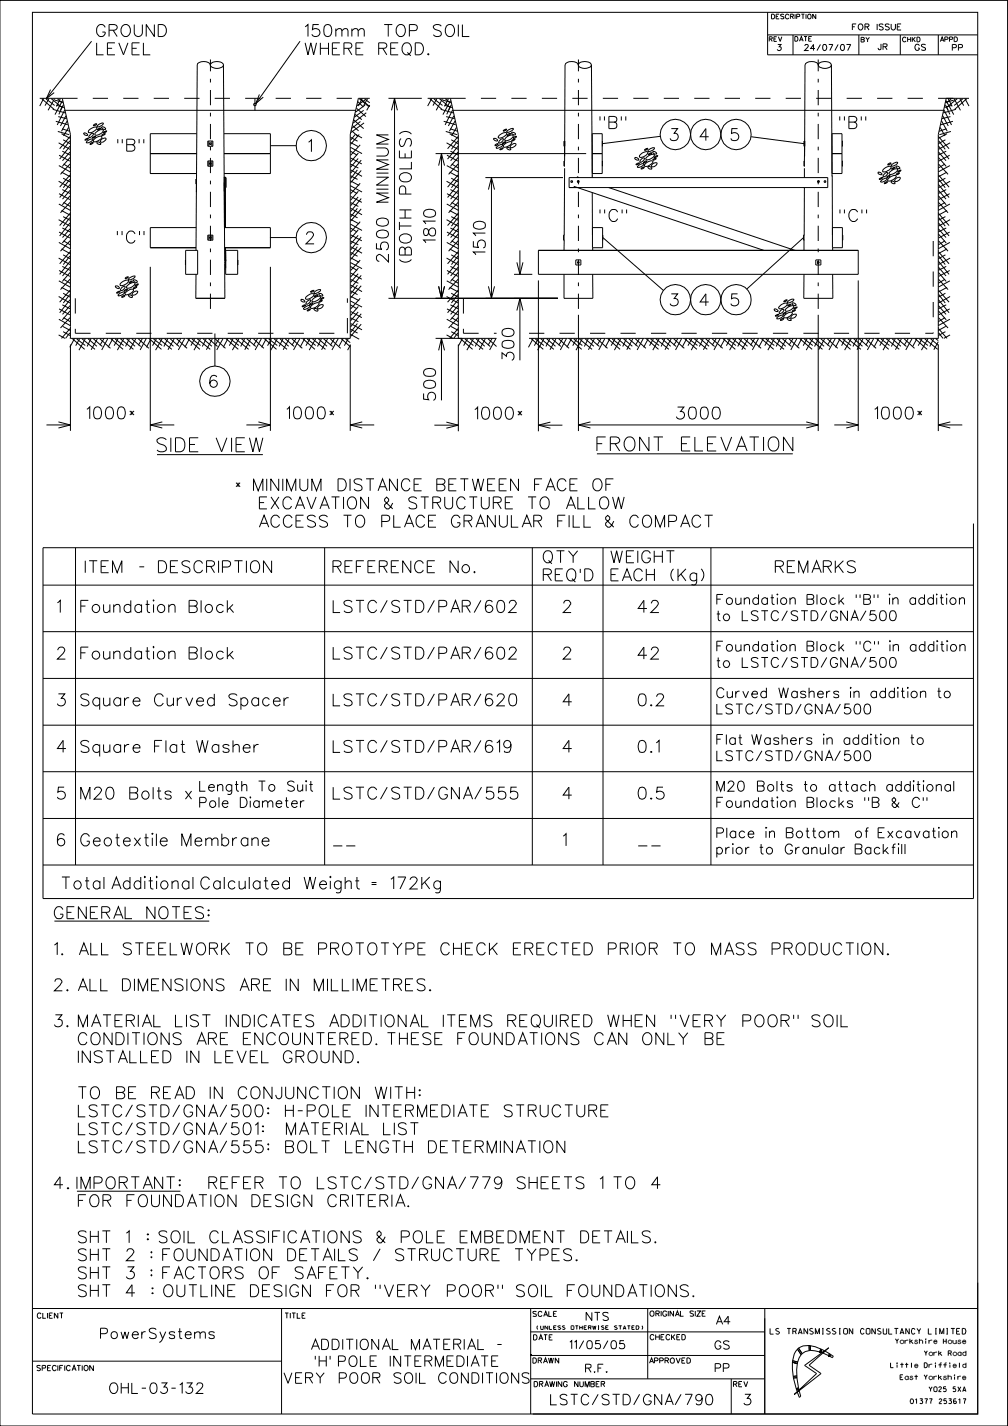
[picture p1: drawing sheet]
<svg xmlns="http://www.w3.org/2000/svg" width="210mm" height="297mm" viewBox="0 0 210 297" stroke-linecap="round" stroke-linejoin="round" font-family="sans-serif">
<g fill="none" stroke="#000" stroke-width=".21">
<path d="M0 .1h209.9v296.9h-209.9zM6.8 2.6h196.9v291.9h-196.9zM10.5 18.7l-.8 1.8 1.6-1.2M19.1 8.6l-9.4 11.9M43.8 13.5a1.36 1.36 0 0 0-1.9-.6l-.7 .3-.1 .3-.2 26.5M43.9 13.3a1.95 1.95 0 0 1 2.6 0l.1 .2a1.67 1.67 0 0 1-2.8 0zM46.6 13.5l.2 41.3M54 19.7l-.7 1.9 1.5-1.4M62.5 8.6l-9.2 13M120.5 13.5a1.17 1.17 0 0 0-1.4-.7 1.28 1.28 0 0 0-1.4 .7l-.1 19M120.7 13.1l1.1-.3a1.34 1.34 0 0 1 1.4 .7 1.67 1.67 0 0 1-2.2 .6 .55 .55 0 0 1-.5-.8zM123.2 13.5l.2 23.2"/>
<path d="M159.9 7.3h43.8M159.9 2.6v8.8h43.8M165.2 7.3v4.1M170.5 13.5a1.17 1.17 0 0 0-1.4-.7 1.28 1.28 0 0 0-1.4 .7l-.1 19M170.7 13.1a1.78 1.78 0 0 1 2.5 .4 1.67 1.67 0 0 1-2.7 0zM173.2 13.5l.1 23.2M178.9 7.3v4.1M187.6 7.3v4.1M195.5 7.3v4.1M8.3 20.5h4.7l1.7 7.5v42.5h58.3v-42.5l1.7-7.5h2.3M8.7 20.6l2.5 2.2M9.1 20.5l-.8 1.6"/>
<path d="M9.6 20.6l1.8 1.4M10.2 20.6l-.8 1.4M10.7 20.6l2.3 1.8M11 22.8l2.6 .7M11.4 20.6l-1.4 2.4M11.5 20.9l1.6 .4M11.6 25.3l2.5 .7M11.8 21.9l1.6 .5M12 20.6l1 .9M12 27.4l2.4 .7M12.1 24.3l1.8 .4M12.2 29.7l2.4 1.4"/>
<path d="M12.2 37.8l2.4 1.3M12.3 34.5l2.3 1.3M12.3 32.3l2.2 1.3M12.6 20.6l-.8 1.6M12.8 27.8l1.8 1M12.8 35.8l1.8 1M12.9 26.8l1.6 .5M13 22.2l-.4 .7M13 31.5l1.6 .8M13 39.5l1.6 .8M13 20.9l-1.5 3M13.1 29.1l1.5 .8"/>
<path d="M13.1 37.1l1.5 .8M13.2 21.8l-.9 2M13.2 34.2l1.4 .8M13.5 22.9l-1.6 3.1M13.6 23h60.5M13.7 24.1l-1.1 2.1M14 25.2l-1.2 2.1M14.3 26.5l-1.1 1.8M14.5 29.3l-1.3 1.8M14.5 37.3l-1.3 1.8M14.6 28.4l-2.2 2.6M14.6 30.4l-2.2 2.7"/>
<path d="M14.6 31.7l-1.6 1.8M14.6 32.8l-1.6 1.9M14.6 34.2l-2 2.1M14.6 36.4l-2.2 2.6M14.6 38.4l-2.2 2.7M14.6 39.7l-1.6 1.8M17.4 27.8a.55 .55 0 0 1 .8 .4h-.1a.62 .62 0 0 1-.7-.4zM17.7 29.1l.7-.3-.5 .4zM18.1 29.5a1.15 1.15 0 0 1 1.3-.4 1.16 1.16 0 0 1-1.4 .5zM18.6 27l.8-.4 .5-.2 .3 .2a1.54 1.54 0 0 1-1.8 .9zM18.8 29.9l.6-.2-.4 .3-.2 .1zM18.9 27.9l.5-.1a.71 .71 0 0 1-.9 .8z"/>
<path d="M19.3 28.6h.1a.3 .3 0 0 1 .2-.2 .3 .3 0 0 1 .3 .1l-.4 .3h-.3zM19.5 26l.6-.2-.5 .4h-.1zM19.7 28.9l1-.5 .5 .1a1.61 1.61 0 0 1-1.7 1zM20 27.6l1-.6 .5 .1a1.49 1.49 0 0 1-1.7 1zM20.2 29.6a.51 .51 0 0 1 .7 .5 .48 .48 0 0 1-.7-.5zM20.3 26.2a1.43 1.43 0 0 1 1.2-.5 1.29 1.29 0 0 1-1.3 .7zM20.3 27l.4-.3h.3l-.3 .3zM21.2 29l.8-.2a.72 .72 0 0 1-.8 .8l-.3-.1zM21.2 26.4a.55 .55 0 0 1 .8 .6h-.1a.48 .48 0 0 1-.7-.6zM21.2 28.1l.7-.3-.5 .4h-.2zM21.6 27.5l.6-.2-.4 .3-.2 .1zM31.3 32h9.7"/>
<path d="M40.9 37.3v1M40.9 38.3l-.1 13.8M41 27.8h-9.7v8.3h9.6M41 37.3h-.2v1h.2M43.3 33.5h1v1.1h-1zM43.3 29.4h1v1.1h-1zM43.5 29.4v1.1M43.5 33.5v1.1M44.1 29.4v1.1M44.1 33.5v1.1M46.7 32h9.6M46.7 27.8h9.6v8.3h-9.6"/>
<path d="M46.7 37h.1M46.9 37h.2v2.1h-.2M46.9 38.8h-.2v-1.9h.2v2.2M46.9 39.1l.1 8.3M53.1 20.5v2.5M56.3 30.3h5.4M73 39.5l1.4 .8M73 38.7l2.4 1.3M73 37.7l1.8 .9M73 31.5l1.4 .8M73 30.7l2.4 1.3M73 29.7l1.6 .8"/>
<path d="M73.1 36.6l1.4 .8M73.1 35.4l2.3 1.3M73.1 34.2l1.6 .8M73.1 28.6l1.4 .8M73.1 32.9l2.3 1.3M73.1 28v.1M73.2 27.2l1.3 1.2M73.4 26.2l1.3 1.1M73.7 25l2.1 1.8M74 28l-.9 1.2M74 23.8l1.4 1.1M74.1 28l1.3 .7"/>
<path d="M74.3 22.6l1.9 1.7M74.4 35.4l-1.3 1.8M74.5 21.2l1.2 1.1M74.6 33l-1.5 1.8M74.7 39.8l-1.6 1.9M74.7 31.9l-1.6 1.8M74.8 28l-1.7 2M74.9 20.6l1.9 1.6M75 38.2l-1.9 2.1M75 30.2l-1.9 2.1M75.1 25.3l-1.8 1.4M75.1 20.6l1.9 1.6"/>
<path d="M75.3 35.5l-2.2 2.5M75.3 33.3l-2.2 2.8M75.5 20.5l-.8 1.6M75.8 23l-2 1.4M75.8 25.6l-2.7 2M76 20.6l1 .8M76.1 21.9l-2 1.5M76.1 20.8l-1.7 1.2M76.3 23.5l-2.7 2.1M76.6 20.6l-.8 1.4M77 21.9l-.6 1.1M80.9 20.5h7"/>
<path d="M81.6 23l.6-2.5 .6 2.5M82.2 20.5v41.6M89.1 20.5h4.7l1.7 7.5v42.5M89.6 20.6l2.5 2.2M89.9 20.5l-.8 1.6M90.4 20.6l1.8 1.4M90.7 32h31.4M91 20.6l-.8 1.4M91.4 34.5l.6-2.5 .6 2.5M91.6 20.6l2.2 1.8M91.8 22.8l2.7 .7M92 32v30.1"/>
<path d="M92.2 20.6l-1.3 2.4M92.3 20.9l1.7 .4M92.4 25.3l2.5 .7M92.6 21.9l1.6 .5M92.8 20.6l1 .9M92.9 27.4l2.4 .7M92.9 24.3l1.8 .4M93 29.7l2.4 1.4M93 37.8l2.4 1.3M93.1 34.5l2.4 1.3M93.1 32.3l2.3 1.3M93.4 20.6l-.8 1.6"/>
<path d="M93.7 27.8l1.8 1M93.7 35.8l1.8 1M93.8 26.8l1.5 .5M93.8 31.5l1.6 .8M93.8 39.5l1.6 .8M93.8 22.2l-.3 .7M93.9 20.9l-1.6 3M94 29.1l1.4 .8M94 37.1l1.4 .8M94 21.8l-.9 2M94.1 34.2l1.4 .8M94.3 22.9l-1.6 3.1"/>
<path d="M94.4 23h102.2M94.6 24.1l-1.2 2.1M94.8 25.2l-1.2 2.1M95.1 26.5l-1 1.8M95.4 29.3l-1.4 1.8M95.4 37.3l-1.4 1.8M95.4 28.4l-2.2 2.6M95.4 30.4l-2.2 2.7M95.4 31.7l-1.5 1.8M95.4 32.8l-1.6 1.9M95.4 34.2l-1.9 2.1M95.4 36.4l-2.2 2.6"/>
<path d="M95.4 38.4l-2.2 2.7M95.4 39.7l-1.5 1.8M101.1 37h16.2M101.8 39.5l.6-2.5 .6 2.5M102.4 37v25.1M102.9 28.8h.1a.4 .4 0 0 1 .5 .1 .4 .4 0 0 1 0 .5 .53 .53 0 0 1-.6-.6zM103.2 30.1l.6-.1-.5 .3h-.2zM103.4 30.6a1.15 1.15 0 0 1 1.4-.4l-.1 .1a1.15 1.15 0 0 1-1.3 .5zM104 28.2l.8-.5 .7-.1a1.06 1.06 0 0 1-1.2 1.1h-.5zM104.1 29.3l.7-.4a.67 .67 0 0 1-.7 .9l-.2-.1zM104.2 31.1l.1-.1a.3 .3 0 0 1 .2-.2 .3 .3 0 0 1 .3 .1l-.5 .3h-.2zM104.6 29.8l.8-.3-.3 .3z"/>
<path d="M104.9 27.1l.6-.2-.1 .3-.5 .1zM105.1 30.1l1-.6 .5 .1a1.49 1.49 0 0 1-1.8 1zM105.4 28.7l.7-.5 .7-.1a1.19 1.19 0 0 1-1.4 1.2l-.3-.1zM105.6 30.7h.1a.48 .48 0 0 1 .6 .5h-.1a.46 .46 0 0 1-.6-.5zM105.6 27.3a1.28 1.28 0 0 1 1.4-.5 1.39 1.39 0 0 1-1.4 .7zM105.7 28.1l.5-.3h.2l-.5 .4zM106.4 30.3a.66 .66 0 0 1 1.1-.2 .8 .8 0 0 1-1.2 .5zM106.6 27.6l.1-.1a.4 .4 0 0 1 .5 .1 .4 .4 0 0 1 .1 .5 .62 .62 0 0 1-.7-.5zM106.6 29.2l.7-.2-.5 .4zM107 28.6l.6-.2-.5 .4h-.2zM117.5 29.4h.2v1.1h-.2zM117.6 29.4v5.2"/>
<path d="M117.6 35l-.1 14M117.7 33.5h-.2v1.1h.2M118.6 37h53.9v2.1h-53.9zM119.5 38.8l39.6 13.3M120.2 36.9l.4 .1M120.2 36.9h.1M120.2 36.9v.1M120.5 37.6l-.2 .1 .1 .3M123.4 32h2.1M123.4 27.8h2.1v8.3h-2.1zM123.4 36.6v.4M125.5 29.4v1.1"/>
<path d="M125.5 33.5v1.1M126.8 39.1l38.8 13M132.3 32.8a.57 .57 0 0 1 .7 .5 .54 .54 0 0 1-.7-.5zM132.5 34.2l.7-.3-.5 .4h-.2zM132.9 34.6a1.15 1.15 0 0 1 1.3-.4 1.16 1.16 0 0 1-1.4 .5zM133.4 32.2l.8-.5 .5-.1 .3 .1a1.49 1.49 0 0 1-1.8 1zM133.6 33.1l.6-.2a.71 .71 0 0 1-.9 .8zM133.6 35l.6-.2a.42 .42 0 0 1-.6 .4zM134.1 33.7l.6-.2-.1 .3-.5 .1zM134.4 31.1l.5-.2-.3 .4h-.3zM134.5 34.1l1-.6 .5 .1a1.52 1.52 0 0 1-1.7 1zM134.6 32.9a1.79 1.79 0 0 1 1.7-.7 1.49 1.49 0 0 1-1.7 1z"/>
<path d="M135 31.3a1.55 1.55 0 0 1 1.3-.5 1.4 1.4 0 0 1-1.3 .7zM135 34.7a.51 .51 0 0 1 .7 .5 .51 .51 0 0 1-.7-.5zM135.1 32.1l.1-.1a.3 .3 0 0 1 .2-.2 .3 .3 0 0 1 .3 .2l-.4 .2h-.2zM136 34.2l.8-.3a.73 .73 0 0 1-.3 .7 .73 .73 0 0 1-.8 .1zM136 31.6l.2-.1a.38 .38 0 0 1 .4 .1 .38 .38 0 0 1 .1 .5 .54 .54 0 0 1-.7-.5zM136.1 33.2l.6-.2-.6 .4-.1-.1zM136.5 32.5l.5-.1-.2 .3-.5 .1zM137.6 28.4l-12.1 1.5M156.5 28.5l11 1.4M167.5 29.4h.2v1.1h-.2zM167.6 29.4v5.2M167.6 35v2"/>
<path d="M167.6 39.1l-.1 9.9M167.7 33.5h-.2v1.1h.2M170.5 37.6l.2 .2-.2 .2M173.3 32h2.1M173.3 27.8h2.1v8.3h-2.1zM173.4 36.6v12.4M175.4 29.4v1.1M175.4 33.5v1.1M182.9 35.9a.55 .55 0 0 1 .8 .5h-.1a.62 .62 0 0 1-.7-.5zM183.2 37.3l.7-.3-.3 .3zM183.5 37.7a1.43 1.43 0 0 1 1.3-.5 1.07 1.07 0 0 1-1.3 .6zM184.1 35.2l.8-.5 .5-.1 .3 .1a1.61 1.61 0 0 1-1.8 1z"/>
<path d="M184.1 36.4l.3-.3 .5-.2a.71 .71 0 0 1-.9 .8zM184.3 38l.6-.1-.4 .3-.2 .1zM184.8 36.8a.33 .33 0 0 1 .3-.2 .33 .33 0 0 1 .3 .1l-.5 .2h-.2zM185 34.2l.6-.2-.5 .4-.2-.1zM185.2 37.1l1-.5 .5 .1a1.52 1.52 0 0 1-1.8 .9zM185.4 35.8l1.1-.6 .5 .1a1.49 1.49 0 0 1-1.8 .9zM185.7 37.8a.42 .42 0 0 1 .5 0 .42 .42 0 0 1 .1 .5 .54 .54 0 0 1-.6-.5zM185.8 35.1l.5-.3a.38 .38 0 0 1-.2 .4 .38 .38 0 0 1-.4 0zM185.8 34.2a.85 .85 0 0 1 1.2-.3v.1a1.22 1.22 0 0 1-1.3 .5zM186.5 37.3a.67 .67 0 0 1 1.1-.2 .94 .94 0 0 1-1.2 .6zM186.6 34.7a.55 .55 0 0 1 .8 .4 .62 .62 0 0 1-.8-.4zM186.7 36.3l.1-.1a.33 .33 0 0 1 .2-.2 .33 .33 0 0 1 .4 .1l-.5 .3h-.2z"/>
<path d="M187 35.8l.7-.3-.4 .3zM195.5 28.4l2.2 2.6M195.5 30.4l2.2 2.7M195.5 31.7l1.6 1.8M195.5 32.8l1.6 1.9M195.5 34.2l2 2.1M195.5 36.4l2.2 2.6M195.5 38.4l2.2 2.7M195.5 39.7l1.6 1.8M195.6 29.3l1.3 1.8M195.6 37.3l1.3 1.8M195.9 26.5l1 1.8"/>
<path d="M196.2 25.2l1.1 2.1M196.4 24.1l1.2 2.1M196.7 22.9l1.5 3.1M196.9 34.2l-1.4 .8M197 29.1l-1.5 .8M197 37.1l-1.5 .8M197 21.8l.9 2M197.1 20.9l1.6 3M197.1 31.5l-1.6 .8M197.1 39.5l-1.6 .8M197.1 22.2l.4 .7M197.2 26.8l-1.6 .5"/>
<path d="M197.3 27.8l-1.8 1M197.3 35.8l-1.8 1M197.6 20.6l.8 1.6M197.9 32.3l-2.3 1.3M197.9 34.5l-2.4 1.3M197.9 29.7l-2.4 1.4M197.9 37.8l-2.4 1.3M198 24.3l-1.8 .4M198.1 27.4l-2.4 .7M198.2 20.6l-1.1 .9M198.4 21.9l-1.6 .5M198.5 25.3l-2.5 .7"/>
<path d="M198.7 20.9l-1.7 .4M198.8 20.6l1.3 2.4M199.2 22.8l-2.7 .7M199.4 20.6l-2.3 1.8M200 20.6l.8 1.4M200.6 20.6l-1.8 1.4M201 20.5l.9 1.6M201.4 20.6l-2.5 2.2M201.9 20.5h-4.8l-1.6 7.5v42.5h-85.3M12.2 45.8l2.4 1.3M12.2 53.8l2.4 1.3M12.3 42.5l2.3 1.3"/>
<path d="M12.3 50.5l2.3 1.3M12.3 58.5l2.3 1.3M12.3 40.3l2.2 1.3M12.3 48.3l2.2 1.3M12.3 56.3l2.2 1.3M12.8 43.8l1.8 1M12.8 51.8l1.8 1M12.8 59.8l1.8 1M13 47.5l1.6 .8M13 55.5l1.6 .8M13.1 45.1l1.5 .8M13.1 53.1l1.5 .8"/>
<path d="M13.2 42.2l1.4 .8M13.2 50.2l1.4 .8M13.2 58.2l1.4 .8M14.5 45.3l-1.3 1.8M14.5 53.3l-1.3 1.8M14.6 40.8l-1.6 1.9M14.6 42.2l-2 2.1M14.6 44.4l-2.2 2.6M14.6 46.4l-2.2 2.7M14.6 47.7l-1.6 1.8M14.6 48.8l-1.6 1.8M14.6 50.2l-2 2.1"/>
<path d="M14.6 52.4l-2.2 2.5M14.6 54.4l-2.2 2.7M14.6 55.7l-1.6 1.8M14.6 56.8l-1.6 1.8M14.6 58.2l-2 2.1M24.1 59.6a.57 .57 0 0 1 .7 .5 .57 .57 0 0 1-.7-.5zM25 59.1a1.79 1.79 0 0 1 1.8-.7 1.49 1.49 0 0 1-1.8 1zM26.1 57.9l.6-.2-.6 .4zM26.6 59.5l1-.6 .5 .1a1.49 1.49 0 0 1-1.7 .9zM27 57.9a1 1 0 0 1 1.1-.3 1.35 1.35 0 0 1-1.3 .6zM27 58.7l.5-.2v.2l-.6 .3zM27.8 58.4a.55 .55 0 0 1 .8 .4 .66 .66 0 0 1-.8-.4z"/>
<path d="M27.9 59.9l.6-.2-.5 .4h-.2zM28.2 59.3l.6-.2a.42 .42 0 0 1-.6 .5zM31.3 55.6v34.1M38.7 52.1h2.5v5h-2.5zM38.7 54.1v1.1M40.8 57.1v5M40.9 47.4h-9.6v4.2h9.5M43.3 49h1v1h-1zM43.5 49v1M44.1 49v1M46.8 47.4h9.5v4.2h-9.5M46.8 54.8v7.3"/>
<path d="M46.8 56h.2M46.8 54.8h.1M47 54v.4zM47 52.1h2.5v5h-2.5zM47 53.9v-2.3v4.3M47 54h.1M49.5 54.1h.1M49.5 55.2h.1M56.2 49.5h5.5M56.3 55.6v34.1M73 55.5l1.4 .8M73 54.7l2.4 1.3"/>
<path d="M73 53.7l1.8 .9M73 47.5l1.4 .8M73 46.7l2.4 1.3M73 45.7l1.8 .9M73.1 59.4l2.3 1.3M73.1 58.2l1.6 .8M73.1 52.6l1.4 .8M73.1 51.4l2.3 1.3M73.1 50.2l1.6 .8M73.1 44.6l1.4 .8M73.1 43.4l2.3 1.3M73.1 42.2l1.6 .8"/>
<path d="M73.1 56.9l2.3 1.3M73.1 48.9l2.3 1.3M73.1 40.9l2.3 1.3M74.4 59.4l-1.3 1.8M74.4 51.4l-1.3 1.8M74.4 43.4l-1.3 1.8M74.6 57l-1.5 1.8M74.6 49l-1.5 1.8M74.6 41l-1.5 1.8M74.7 55.8l-1.6 1.9M74.7 47.8l-1.6 1.9M75 54.2l-1.9 2.1"/>
<path d="M75 46.2l-1.9 2.1M75.3 59.5l-2.2 2.6M75.3 57.4l-2.2 2.7M75.3 51.5l-2.2 2.5M75.3 49.4l-2.2 2.7M75.3 43.5l-2.2 2.5M75.3 41.3l-2.2 2.8M81.6 59.6l.6 2.5 .6-2.5M91.4 59.6l.6 2.5 .6-2.5M93 45.8l2.4 1.3M93 53.8l2.4 1.3M93.1 42.5l2.4 1.3"/>
<path d="M93.1 50.5l2.4 1.3M93.1 58.5l2.4 1.3M93.1 40.3l2.3 1.3M93.1 48.3l2.3 1.3M93.1 56.3l2.3 1.3M93.7 43.8l1.8 1M93.7 51.8l1.8 1M93.7 59.8l1.8 1M93.8 47.5l1.6 .8M93.8 55.5l1.6 .8M94 45.1l1.4 .8M94 53.1l1.4 .8"/>
<path d="M94.1 42.2l1.4 .8M94.1 50.2l1.4 .8M94.1 58.2l1.4 .8M95.4 45.3l-1.4 1.8M95.4 53.3l-1.4 1.8M95.4 40.8l-1.6 1.9M95.4 42.2l-1.9 2.1M95.4 44.4l-2.2 2.6M95.4 46.4l-2.2 2.7M95.4 47.7l-1.5 1.8M95.4 48.8l-1.6 1.8M95.4 50.2l-1.9 2.1"/>
<path d="M95.4 52.4l-2.2 2.5M95.4 54.4l-2.2 2.7M95.4 55.7l-1.5 1.8M95.4 56.8l-1.6 1.8M95.4 58.2l-1.9 2.1M101.8 59.6l.6 2.5 .6-2.5M107.1 57.1h3.8M107.7 54.6l.6 2.5 .7-2.5M108.3 52.1v5M112.2 52.1h66.6v5h-66.6zM112.2 58.4v31.4M117.5 57.1v5h6v-5"/>
<path d="M117.5 49v1M117.5 50v2.1M117.6 49h-.2v1h.2M120 54.1h1v1.1h-1zM123.4 40.1v8.9M123.4 47.4h2.1v4.2h-2.1zM123.5 51.6v.5M125.5 49v1M125.6 49.5l12.6 11M167.4 49.5l-11.8 10.7M167.5 57.1v5h6v-5M167.5 49v3.1"/>
<path d="M167.6 49h-.2v1h.2M170 54.1h1v1.1h-1zM170.5 54.5l-.2 .1 .2 .3M170.5 54.5h.1M170.5 54.5l-.2 .1 .1 .3M173.4 47.4h2.1v4.2h-2.1zM173.5 51.6v.5M175.5 49v1M178.8 58.4v31.4M195.5 40.8l1.6 1.9M195.5 42.2l2 2.1M195.5 44.4l2.2 2.6"/>
<path d="M195.5 46.4l2.2 2.7M195.5 47.7l1.6 1.8M195.5 48.8l1.6 1.8M195.5 50.2l2 2.1M195.5 52.4l2.2 2.5M195.5 54.4l2.2 2.7M195.5 55.7l1.6 1.8M195.5 56.8l1.6 1.8M195.5 58.2l2 2.1M195.6 45.3l1.3 1.8M195.6 53.3l1.3 1.8M196.9 42.2l-1.4 .8"/>
<path d="M196.9 50.2l-1.4 .8M196.9 58.2l-1.4 .8M197 45.1l-1.5 .8M197 53.1l-1.5 .8M197.1 47.5l-1.6 .8M197.1 55.5l-1.6 .8M197.3 43.8l-1.8 1M197.3 51.8l-1.8 1M197.3 59.8l-1.8 1M197.9 40.3l-2.3 1.3M197.9 48.3l-2.3 1.3M197.9 56.3l-2.3 1.3"/>
<path d="M197.9 42.5l-2.4 1.3M197.9 50.5l-2.4 1.3M197.9 58.5l-2.4 1.3M197.9 45.8l-2.4 1.3M197.9 53.8l-2.4 1.3M12.2 61.8l2.4 1.3M12.2 69.8l1.3 .7M12.3 66.5l2.3 1.3M12.3 64.3l2.2 1.3M13 63.5l1.6 .8M13.1 68l1.5 .8M13.1 61.1l1.5 .8"/>
<path d="M13.1 69.1l1.5 .8M13.2 66.2l1.4 .8M14.5 61.3l-1.3 1.8M14.5 69.3l-.8 1.2M14.6 60.4l-2.2 2.5M14.6 62.4l-2.2 2.7M14.6 63.7l-1.6 1.8M14.6 64.8l-1.6 1.8M14.6 66.2l-2 2.1M14.6 68.4l-1.8 2.1M14.6 70.4l-.1 .1M14.7 71.7v18"/>
<path d="M15.1 70.6l2.5 2.2M15.5 70.5l-1 1.8M16 70.6l1.8 1.4M16.6 70.6l-.8 1.4M17.1 70.6l2.7 2.2M17.8 70.6l-1.3 2.3M18.4 70.6l1.8 1.5M18.9 70.6l-.8 1.6M19.5 70.6l1.8 1.6M20.3 70.6l-1.3 2.2M20.8 70.6l2.2 1.9M21.7 70.5l-.9 1.4"/>
<path d="M22.5 70.5l-1.3 2.4M23.1 70.6l2.5 2.2M23.5 70.5l-1 1.8M24 70.6l1.8 1.4M24.3 61l.3-.3h.4l-.4 .3zM24.6 70.6l-.8 1.4M24.8 61.2a.79 .79 0 0 1 1.1-.3v.2a1.28 1.28 0 0 1-1.3 .4zM25.1 70.6l2.7 2.2M25.3 60l.7-.4a.68 .68 0 0 1-.9 .8zM25.4 61.8l.6-.3-.4 .4h-.3zM25.8 70.6l-1.3 2.3M25.9 60.4l.6-.2-.4 .5-.3-.1z"/>
<path d="M26.1 61a1.55 1.55 0 0 1 1.7-.7 1.42 1.42 0 0 1-1.7 1zM26.4 70.6l1.7 1.5M26.8 61.4h.1a.4 .4 0 0 1 .5 .1 .4 .4 0 0 1 .1 .5 .53 .53 0 0 1-.7-.6zM27 70.6l-.9 1.6M27.5 70.6l1.8 1.6M27.6 61a.62 .62 0 0 1 1.1-.2 .94 .94 0 0 1-1.2 .6zM28.3 70.6l-1.3 2.2M28.8 70.6l2.2 1.9M29.7 70.5l-.9 1.4M30.5 70.5l-1.3 2.4M31.1 70.6l2.5 2.2M31.5 70.5l-1 1.8"/>
<path d="M32 70.6l1.8 1.4M32.6 70.6l-.8 1.4M33.1 70.6l2.7 2.2M33.8 70.6l-1.4 2.3M34.3 70.6l1.8 1.5M35 70.6l-.9 1.6M35.5 70.6l1.8 1.6M36.3 70.6l-1.3 2.2M36.8 70.6l2.2 1.9M37.7 70.5l-.9 1.4M38.5 70.5l-1.3 2.4M39.1 70.6l2.5 2.2"/>
<path d="M39.5 70.5l-1 1.8M40 70.6l1.8 1.4M40.5 70.6l-.7 1.4M40.8 62.1h6M41.1 70.6l2.7 2.2M41.8 70.6l-1.4 2.3M42.3 70.6l1.8 1.5M43 70.6l-.9 1.6M43.5 70.6l1.8 1.6M44.2 70.6l-1.2 2.2M44.8 69.5v6.7M44.8 70.6l2.2 1.9"/>
<path d="M45.7 70.5l-.9 1.4M46.5 70.5l-1.3 2.4M47.1 70.6l2.5 2.2M47.5 70.5l-1 1.8M48 70.6l1.8 1.4M48.5 70.6l-.7 1.4M49.1 70.6l2.7 2.2M49.8 70.6l-1.4 2.3M50.3 70.6l1.8 1.5M51 70.6l-.9 1.6M51.4 70.6l1.9 1.6M52.2 70.6l-1.2 2.2"/>
<path d="M52.8 70.6l2.2 1.9M53.7 70.5l-.9 1.4M54.5 70.5l-1.3 2.4M55.1 70.6l2.5 2.2M55.5 70.5l-1 1.8M56 70.6l1.8 1.4M56.5 70.6l-.8 1.4M57.1 70.6l2.7 2.2M57.8 70.6l-1.4 2.3M58.3 70.6l1.8 1.5M59 70.6l-.8 1.6M59.4 70.6l1.9 1.6"/>
<path d="M60.2 70.6l-1.2 2.2M60.8 70.6l2.2 1.9M61.7 70.5l-.9 1.4M62.5 70.5l-1.3 2.4M62.7 62.4a.51 .51 0 0 1 .7 .5 .52 .52 0 0 1-.7-.5zM63 63.7l.4-.2 .3 .1-.6 .3zM63.1 70.6l2.5 2.2M63.3 64.2a1.27 1.27 0 0 1 1.3-.5 1.29 1.29 0 0 1-1.4 .7zM63.5 70.5l-1 1.8M63.9 61.8l1-.6h.5a1.49 1.49 0 0 1-1.7 1zM64 70.6l1.8 1.4M64 62.7l.6-.3a.68 .68 0 0 1-.9 .8z"/>
<path d="M64.1 64.6l.6-.2-.4 .3-.3 .1zM64.5 70.6l-.8 1.4M64.6 63.3l.5-.2a.42 .42 0 0 1-.5 .4zM64.7 60.7l.7-.2-.1 .2a.33 .33 0 0 1-.3 .2 .33 .33 0 0 1-.3-.2zM64.9 63.7l1-.6 .5 .1a1.42 1.42 0 0 1-1.7 .9zM65.1 70.6l2.7 2.2M65.2 62.3l1-.6 .5 .1a1.52 1.52 0 0 1-1.7 1zM65.5 60.9a1.46 1.46 0 0 1 1.3-.5 1.24 1.24 0 0 1-1.4 .7zM65.5 64.3a.44 .44 0 0 1 .5 0 .44 .44 0 0 1 .1 .5 .53 .53 0 0 1-.6-.5zM65.6 61.6l.6-.2-.6 .4zM65.8 70.6l-1.4 2.3M66.3 63.9l.4-.4 .6-.1a.7 .7 0 0 1-.4 .8 .7 .7 0 0 1-.7-.1z"/>
<path d="M66.3 70.6l1.8 1.5M66.4 61.2a.55 .55 0 0 1 .8 .4 .64 .64 0 0 1-.8-.4zM66.5 62.7l.6-.2a.42 .42 0 0 1-.6 .4zM66.9 62.2l.6-.2-.6 .4zM67 70.6l-.8 1.6M67.4 70.6l1.9 1.6M68.2 70.6l-1.2 2.2M68.8 70.6l2.2 1.9M69.7 70.5l-.9 1.4M70.5 70.5l-1.3 2.4M71.1 70.6l1.9 1.6M71.5 70.5l-.9 1.6"/>
<path d="M72 70.6l1 .8M72.5 70.6l-.8 1.4M73 71.9l-.6 1M73 71.7v18M73 69.6l1.8 1M73 63.5l1.4 .8M73 62.7l2.4 1.3M73 61.7l1.8 .9M73.1 68.6l1.4 .8M73.1 67.4l2.3 1.3M73.1 66.2l1.6 .8M73.1 60.6l1.4 .8"/>
<path d="M73.1 64.9l2.3 1.3M74.4 67.4l-1.3 1.8M74.6 65l-1.5 1.8M74.7 63.8l-1.6 1.9M75 62.1l-1.9 2.2M75.3 67.5l-2.2 2.6M75.3 65.4l-2.2 2.7M80.9 62.1h35.3M90.7 70.5h12.7M91.4 73l.6-2.5 .6 2.5M92 70.5v12.9M93 61.8l2.4 1.3"/>
<path d="M93 69.8l1.3 .7M93.1 66.5l2.4 1.3M93.1 64.3l2.3 1.3M93.8 63.5l1.6 .8M93.9 68l1.6 .8M94 61.1l1.4 .8M94 69.1l1.4 .8M94.1 66.2l1.4 .8M95.4 61.3l-1.4 1.8M95.4 69.3l-.9 1.2M95.4 60.4l-2.2 2.5M95.4 62.4l-2.2 2.7"/>
<path d="M95.4 63.7l-1.5 1.8M95.4 64.8l-1.6 1.8M95.4 66.2l-1.9 2.1M95.4 68.4l-1.7 2.1M95.4 70.4v.1M95.5 71.7v18.1M96 70.6l2.5 2.2M96.3 70.5l-.8 1.6M96.8 70.6l1.8 1.4M97.4 70.6l-.8 1.4M97.9 70.6l2.8 2.2M98.6 70.6l-1.3 2.3"/>
<path d="M99.2 70.6l1.8 1.5M99.8 70.6l-.8 1.6M100.3 70.6l1.8 1.6M101.1 70.6l-1.3 2.2M101.7 70.6l1.7 1.6M102.5 70.5l-.8 1.4M103.3 70.5l-1.3 2.4M107.7 64.7l.6-2.6 .7 2.6M108.3 62.1v12.9M110.7 70.6l2.5 2.2M111.1 70.5l-1 1.8M111.5 70.6l1.8 1.4"/>
<path d="M112.1 70.6l-.8 1.4M112.7 70.6l2.7 2.2M113.3 70.6l-1.3 2.3M113.9 70.6l1.8 1.5M114.5 70.6l-.8 1.6M115 70.6l1.9 1.6M115.8 70.6l-1.2 2.2M116.4 70.6l2.2 1.9M117.2 70.5l-.8 1.4M118 70.5l-1.3 2.4M118.6 70.6l2.6 2.2M119.1 70.5l-1 1.8"/>
<path d="M119.5 70.6l1.8 1.4M120.1 70.6l-.8 1.4M120.5 65.6v24.2M120.7 70.6l2.6 2.2M121.3 70.6l-1.3 2.3M121.9 70.6l1.8 1.5M122.5 70.6l-.8 1.6M123 70.6l1.9 1.6M123.8 70.6l-1.2 2.2M124.4 70.6l2.2 1.9M125.2 70.5l-.8 1.4M126 70.5l-1.3 2.4"/>
<path d="M126.6 70.6l2.6 2.2M127.1 70.5l-1 1.8M127.5 70.6l1.8 1.4M128.1 70.6l-.8 1.4M128.7 70.6l2.6 2.2M129.3 70.6l-1.3 2.3M129.9 70.6l1.8 1.5M130.5 70.6l-.8 1.6M131 70.6l1.9 1.6M131.8 70.6l-1.2 2.2M132.4 70.6l2.2 1.9M133.2 70.5l-.8 1.4"/>
<path d="M134 70.5l-1.3 2.4M134.6 70.6l2.6 2.2M135.1 70.5l-1 1.8M135.5 70.6l1.8 1.4M136.1 70.6l-.8 1.4M136.6 70.6l2.7 2.2M137.3 70.6l-1.3 2.3M137.9 70.6l1.8 1.5M138.5 70.6l-.8 1.6M139 70.6l1.9 1.6M139.8 70.6l-1.3 2.2M140.4 70.6l2.2 1.9"/>
<path d="M141.2 70.5l-.8 1.4M142 70.5l-1.3 2.4M142.6 70.6l2.6 2.2M143.1 70.5l-1 1.8M143.5 70.6l1.8 1.4M144.1 70.6l-.8 1.4M144.6 70.6l2.7 2.2M145.3 70.6l-1.3 2.3M145.9 70.6l1.8 1.5M146.5 70.6l-.8 1.6M147 70.6l1.9 1.6M147.8 70.6l-1.3 2.2"/>
<path d="M148.4 70.6l2.2 1.9M149.2 70.5l-.8 1.4M150 70.5l-1.3 2.4M150.6 70.6l2.6 2.2M151.1 70.5l-1 1.8M151.5 70.6l1.8 1.4M152.1 70.6l-.8 1.4M152.6 70.6l2.7 2.2M153.3 70.6l-1.3 2.3M153.9 70.6l1.8 1.5M154.5 70.6l-.8 1.6M155 70.6l1.9 1.6"/>
<path d="M155.8 70.6l-1.3 2.2M156.4 70.6l2.2 1.9M157.2 70.5l-.8 1.4M158 70.5l-1.3 2.4M158.6 70.6l2.6 2.2M159 70.5l-.9 1.8M159.5 70.6l1.8 1.4M160.1 70.6l-.8 1.4M160.6 70.6l2.7 2.2M161.3 64.4a.51 .51 0 0 1 .7 .5 .61 .61 0 0 1-.7-.5zM161.3 70.6l-1.3 2.3M161.6 65.7a.33 .33 0 0 1 .3-.2 .33 .33 0 0 1 .3 .1l-.7 .3z"/>
<path d="M161.9 66.2a1.55 1.55 0 0 1 1.3-.6 1.24 1.24 0 0 1-1.4 .8zM161.9 70.6l1.8 1.5M162.5 63.7l1-.5h.5a1.49 1.49 0 0 1-1.8 1zM162.5 70.6l-.8 1.6M162.6 64.7l.6-.3a.7 .7 0 0 1-.8 .9l-.1-.2zM162.7 66.5l.5-.2a.42 .42 0 0 1-.5 .4zM163 70.6l1.9 1.6M163.2 65.3l.6-.2-.6 .4zM163.3 62.7l.7-.2-.5 .4zM163.5 65.6l.7-.5 .6-.1 .2 .1a1.54 1.54 0 0 1-1.7 1zM163.6 64.4a1.77 1.77 0 0 1 1.7-.7 1.42 1.42 0 0 1-1.7 1zM163.8 70.6l-1.3 2.2"/>
<path d="M164 66.3l.1-.1a.55 .55 0 0 1 .7 .5 .58 .58 0 0 1-.8-.4zM164.2 63.6l.6-.2-.2 .2-.5 .1zM164.2 62.7a.85 .85 0 0 1 1.2-.3 1.58 1.58 0 0 1-1.4 .7zM164.4 70.6l2.1 1.9M164.9 65.8a.67 .67 0 0 1 1-.2 .87 .87 0 0 1-1.2 .6zM165 63.1a.57 .57 0 0 1 .8 .5 .57 .57 0 0 1-.8-.5zM165.1 64.8l.6-.3-.6 .4zM165.2 70.5l-.8 1.4M165.4 64.2l.7-.2-.2 .1a.3 .3 0 0 1-.2 .2 .3 .3 0 0 1-.3-.1zM166 70.5l-1.3 2.4M166.7 70.6l2.5 2.2M167 70.5l-.9 1.8"/>
<path d="M167.5 70.6l1.8 1.4M168.1 70.6l-.8 1.4M168.6 70.6l2.7 2.2M169.3 70.6l-1.3 2.3M169.9 70.6l1.8 1.5M170.5 65.6v24.2M170.5 70.6l-.8 1.6M171 70.6l1.9 1.6M171.8 70.6l-1.3 2.2M172.4 70.6l2.1 1.9M173.2 70.5l-.8 1.4M174 70.5l-1.3 2.4"/>
<path d="M174.7 70.6l2.5 2.2M175 70.5l-.9 1.8M175.5 70.6l1.8 1.4M176.1 70.6l-.8 1.4M176.6 70.6l2.8 2.2M177.3 70.6l-1.3 2.3M177.9 70.6l1.8 1.5M178.5 70.6l-.8 1.6M179 70.6l1.8 1.6M179.8 70.6l-1.3 2.2M180.4 70.6l2.1 1.9M181.2 70.5l-.8 1.4"/>
<path d="M182 70.5l-1.3 2.4M182.7 70.6l2.5 2.2M183 70.5l-.9 1.8M183.5 70.6l1.8 1.4M184.1 70.6l-.8 1.4M184.6 70.6l2.8 2.2M185.3 70.6l-1.3 2.3M185.9 70.6l1.8 1.5M186.5 70.6l-.8 1.6M187 70.6l1.8 1.6M187.8 70.6l-1.3 2.2M188.4 70.6l2.1 1.9"/>
<path d="M189.2 70.5l-.8 1.4M190 70.5l-1.3 2.4M190.7 70.6l2.5 2.2M191 70.5l-.8 1.6M191.5 70.6l1.8 1.4M192.1 70.6l-.8 1.4M192.6 70.6l2.8 2.2M193.3 70.6l-1.3 2.3M193.9 70.6l1.6 1.3M194.5 70.6l-.8 1.6M195 70.6l.5 .3M195.5 71.7v18.1"/>
<path d="M195.5 71.2l-1 1.6M195.5 60.4l2.2 2.5M195.5 62.4l2.2 2.7M195.5 63.7l1.6 1.8M195.5 64.8l1.6 1.8M195.5 66.2l2 2.1M195.5 68.4l1.8 2.1M195.5 70.4l.1 .1M195.6 61.3l1.3 1.8M195.6 69.3l.9 1.2M196.9 66.2l-1.4 .8M197 61.1l-1.5 .8"/>
<path d="M197 69.1l-1.5 .8M197 68l-1.5 .8M197.1 63.5l-1.6 .8M197.9 64.3l-2.3 1.3M197.9 66.5l-2.4 1.3M197.9 61.8l-2.4 1.3M197.9 69.8l-1.3 .7M9.7 88.5h5M12.2 87.9l2.5 .6-2.5 .6M31.3 88.5h5M32.7 94.7h22.1M33.8 87.9l-2.5 .6 2.5 .6"/>
<path d="M51.3 88.5h5M53.8 87.9l2.5 .6-2.5 .6M73 88.5h5M75.5 87.9l-2.5 .6 2.5 .6M90.5 88.6h5M93 87.9l2.5 .7-2.5 .6M112.2 88.6h5M114.7 87.9l-2.5 .7 2.5 .6M120.5 88.5h50M123 87.9l-2.5 .6 2.5 .6M124.4 94.5h40.8M168 87.9l2.5 .6-2.5 .6"/>
<path d="M173.8 88.5h5M176.3 87.9l2.5 .6-2.5 .6M195.5 88.5h5M198 87.9l-2.5 .6 2.5 .6M15.7 114.1v66.1M67.6 114.1v66.1M110.9 114.1v66.1M125.6 114.1v66.1M148.1 114.1v66.1M202.8 109v78.1h-193.8v-73h193.8M9 121.9h193.8M9 131.6h193.8"/>
<path d="M31.9 125h.2l-.1 .2zM32 134.7v.2l-.1-.1zM161.8 123.8h.2zM161.8 133.6l.2-.2v.2zM185.2 123.8h.2zM185.4 133.4v.2zM195.1 123.8h.1zM195.2 133.4l.2 .2h-.2zM197.1 123.8h.2zM197.3 133.4l.1 .2h-.1zM9 141.3h193.8M9 151h193.8"/>
<path d="M171.5 153h.2zM177.1 143.2h.2l-.1 .2zM181.3 153h.3zM183.4 153h.2zM186.9 143.2h.2v.2zM189 143.2h.2l-.1 .2zM9 160.7h193.8M9 170.5h193.8M13.4 174a.75 .75 0 0 0-1.1-.2 2.06 2.06 0 0 0 0 2.3 .77 .77 0 0 0 1.1-.4 .77 .77 0 0 0-.5-1 .77 .77 0 0 0-.9 .6M31.6 173.6h.3l-.2 .2zM52.1 166.1h.1l-.1 .1zM63.7 162.7h.2l-.1 .1z"/>
<path d="M152.6 175.8h.2zM159.5 172.4h.2zM161.8 166.1h.2v.1zM187.1 175.8h.2zM190.3 162.6l.1 .1-.1 .1zM192.4 162.6v.2zM195.5 172.4h.2zM9 180.2h193.8M11.3 191.8h32.3M30.2 182.5l.1 .2-.1 .1-.2-.1zM32.6 182.5l.2 .2-.2 .1zM68.8 182.5l.1 .2-.1 .1-.1-.1z"/>
<path d="M51 230.2a.86 .86 0 0 1 1.2 .4 1.94 1.94 0 0 1-.3 1.9 .78 .78 0 0 1-1.2-.4 2.33 2.33 0 0 1 .3-1.9zM52.1 237.6h-1.2l-.1 1.1a.9 .9 0 0 1 1.3 0 .9 .9 0 0 1-.1 1.3 .9 .9 0 0 1-1.3-.4M53.2 234.3l.5-.5v2.5M16 248.1h21.6M6.8 272.5h196.9M58.7 272.5v22M110.6 277.4h48.7M110.6 272.5v22M134.9 272.5v14.7M159.3 272.5v22M203.7 267.2v27.3h-92.7M6.8 283.5h51.9"/>
<path d="M110.6 282.3h48.7M110.6 287.2h48.7M152.3 287.2v7.3M152.8 288.3l.6-.1 .1-.3-.7-.2v1.1M154.6 287.7h-.7v1.1M155 287.7l.4 1.1 .4-1.1M165.1 283.7l.2 3M165.1 283.7l1 .3M165.1 283.7h.1M165.1 283.4v.3M165.1 283.4h.1M165.1 283.4l1.1 .3"/>
<path d="M165.3 286.7h.1M165.3 286.7v.3M165.3 287h.1M165.3 287l.6 2.3M165.9 289.3h.1M165.9 289.3l.1 .2M166 289.5h.1M166 286.6h.1M166 286.6l-.7 .1M166 286.6v.3M166 286.9h.1M166 286.9l.4 2.1"/>
<path d="M166.1 286.9l-.8 .1M166.1 284l-.1 2.6M166.1 284h.1M166.1 281l-.6 1-.4 1.4M166.1 281l.8 1.1M166.1 281h.1M166.2 283.7h.1M166.2 283.7l-.1 .3M166.4 280.8l-.3 .2M166.4 280.8h.1M166.4 280.8l.7 1.1M166.4 289h.1"/>
<path d="M166.4 289l-.5 .3M166.4 289v.3M166.4 289.3h.1M166.4 289.3l-.4 .2M166.4 289.3l-.3 .5-.1-.3M166.5 291h.1M166.8 290.8l-.3-1.2-.4 .3 .4 1.1M166.8 290.8l-.3 .2M166.8 290.8h.1M166.9 282.1l-.7 1.6M166.9 282.1h.1M167.1 281.9h.1"/>
<path d="M167.1 281.9l-.2 .2M167.6 284.4l5.1-3.7-4.1 3.6 2.5 1.8-5.6 4.3 4.6-4.3zM168.6 280.2l-1.3 .1-.9 .5M168.6 280.2v1.1M168.6 280.2h.1M168.6 280.2l.2 .1M168.6 281.3l-.8 .2-.7 .4M168.6 281.3h.1M168.8 280.3l2.2 .7M168.8 280.3h.1M168.8 280.3l.1 1M168.9 281.3l1.9 .3"/>
<path d="M168.9 281.3h.1M168.9 281.3h-.3M170.8 281.6l.3 .1M171 281h.1M171 281l-.2 .6M171 281h.2M171.1 281.7h.1M171.2 281l-.1 .7M171.2 281h.1M171.2 281l.6 .3-.6 .4h-.1M172.7 282.4h.1M172.7 282.4l.2 .1"/>
<path d="M172.8 281.9h.1M172.8 281.9l-.9-.5-.5 .4 1.3 .6M172.8 281.9l-.1 .5M172.8 281.9l.2 .2M172.9 282.5h.1M172.9 282.5l.5 .3M173 282.1h.1M173 282.1l-.1 .4M173 282.1l.6 .4M173.4 282.8h.1M173.6 282.5h.1M173.6 282.5l-.2 .3"/>
<circle cx="43.8" cy="29.9" r=".2"/>
<circle cx="43.8" cy="34.1" r=".2"/>
<circle cx="53.1" cy="21.8" r=".25"/>
<circle cx="64.9" cy="30.3" r="3.2"/>
<circle cx="119.1" cy="37.8" r=".17"/>
<circle cx="120.5" cy="37.8" r=".17"/>
<circle cx="140.7" cy="28" r="3.2"/>
<circle cx="147" cy="28" r="3.2"/>
<circle cx="153.3" cy="28" r="3.1"/>
<circle cx="170.5" cy="37.8" r=".17"/>
<circle cx="171.9" cy="37.8" r=".19"/>
<circle cx="43.8" cy="49.5" r=".19"/>
<circle cx="64.8" cy="49.5" r="3.2"/>
<circle cx="120.5" cy="54.7" r=".19"/>
<circle cx="170.5" cy="54.7" r=".19"/>
<circle cx="44.8" cy="79.4" r="3.2"/>
<circle cx="140.7" cy="62.4" r="3.2"/>
<circle cx="147" cy="62.4" r="3.2"/>
<circle cx="153.3" cy="62.4" r="3.1"/>
</g>
<g fill="#000">
<path d="M110.4 282.2h.3v.3h-.3z" fill-rule="evenodd"/>
<path d="M170.7 281.4h.3v.3h-.3z" fill-rule="evenodd"/>
<path d="M172.5 282.2h.3v.3h-.3z" fill-rule="evenodd"/>
</g>
<path d="M43.8 64.3v-51.9M120.5 64.3v-51.9M170.5 64.3v-51.9" fill="none" stroke="#000" stroke-width=".21" stroke-dasharray="3.2 1.6 .8 1.6" stroke-linecap="butt"/>
<path d="M13 20.5h61.7M93.8 20.5h106.2M194.4 50.2v19.2M15.7 69.4h56.7M15.7 62.1v7.3M72.4 69.4v-7.3M96.5 69.4h6.9M96.5 62.1v7.3M110.2 69.4h84.2" fill="none" stroke="#000" stroke-width=".21" stroke-dasharray="3.2 3.2" stroke-linecap="butt"/>
<g font-size="2.9">
<text x="32.7" y="94.1">SIDE VIEW</text>
<text x="124.4" y="93.9">FRONT ELEVATION</text>
</g>
<g font-size="2.5">
<text x="20.1" y="7.6">GROUND</text>
<text x="20.1" y="11.4">LEVEL</text>
<text x="63.6" y="7.6">150mm TOP SOIL</text>
<text x="63.6" y="11.4">WHERE REQD.</text>
<text x="124.9" y="26.8">&quot;B&quot;</text>
<text x="139.6" y="29.3">3</text>
<text x="145.9" y="29.3">4</text>
<text x="152.3" y="29.3">5</text>
<text x="174.9" y="26.8">&quot;B&quot;</text>
<text x="24.4" y="31.5">&quot;B&quot;</text>
<text x="64.3" y="31.6">1</text>
<text x="124.9" y="46.1">&quot;C&quot;</text>
<text x="174.9" y="46.1">&quot;C&quot;</text>
<text x="24.4" y="50.6">&quot;C&quot;</text>
<text x="63.8" y="50.8">2</text>
<text x="90.8" y="50.6" transform="rotate(-90 90.8 50.6)">1810</text>
<text x="101.2" y="53.1" transform="rotate(-90 101.2 53.1)">1510</text>
<text x="80.9" y="54.6" transform="rotate(-90 80.9 54.6)">2500 MINIMUM</text>
<text x="85.7" y="54.7" transform="rotate(-90 85.7 54.7)">(BOTH POLES)</text>
<text x="139.6" y="63.7">3</text>
<text x="145.9" y="63.7">4</text>
<text x="152.3" y="63.7">5</text>
<text x="107.1" y="75" transform="rotate(-90 107.1 75)">300</text>
<text x="43.7" y="80.7">6</text>
<text x="90.8" y="83.4" transform="rotate(-90 90.8 83.4)">500</text>
<text x="18.1" y="87.3">1000*</text>
<text x="59.8" y="87.3">1000*</text>
<text x="98.9" y="87.3">1000*</text>
<text x="140.9" y="87.3">3000</text>
<text x="182.2" y="87.3">1000*</text>
<text x="49.1" y="102.2">* MINIMUM DISTANCE BETWEEN FACE OF</text>
<text x="51.1" y="106">EXCAVATION &amp; STRUCTURE TO ALLOW</text>
<text x="51.2" y="109.8">ACCESS TO PLACE GRANULAR FILL &amp; COMPACT</text>
<text x="17.8" y="119.3">ITEM - DESCRIPTION</text>
<text x="69.4" y="119.3">REFERENCE No.</text>
<text x="113.2" y="117.2">QTY</text>
<text x="127.3" y="117.2">WEIGHT</text>
<text x="161.5" y="119.3">REMARKS</text>
<text x="113.2" y="121">REQ’D</text>
<text x="127.3" y="121">EACH (Kg)</text>
<text x="12" y="127.6">1</text>
<text x="16.9" y="127.6">Foundation Block</text>
<text x="69.4" y="127.6">LSTC/STD/PAR/602</text>
<text x="117.3" y="127.6">2</text>
<text x="133" y="127.6">42</text>
<text x="12" y="137.3">2</text>
<text x="16.9" y="137.3">Foundation Block</text>
<text x="69.4" y="137.3">LSTC/STD/PAR/602</text>
<text x="117.3" y="137.3">2</text>
<text x="133" y="137.3">42</text>
<text x="12" y="147">3</text>
<text x="16.9" y="147">Square Curved Spacer</text>
<text x="69.4" y="147">LSTC/STD/PAR/620</text>
<text x="117.3" y="147">4</text>
<text x="133" y="147">0.2</text>
<text x="12" y="156.7">4</text>
<text x="16.9" y="156.7">Square Flat Washer</text>
<text x="69.4" y="156.7">LSTC/STD/PAR/619</text>
<text x="117.3" y="156.7">4</text>
<text x="133" y="156.7">0.1</text>
<text x="12" y="166.4">5</text>
<text x="16.9" y="166.4">M20 Bolts x</text>
<text x="69.4" y="166.4">LSTC/STD/GNA/555</text>
<text x="117.3" y="166.4">4</text>
<text x="133" y="166.4">0.5</text>
<text x="16.9" y="176.2">Geotextile Membrane</text>
<text x="69.4" y="176.2">__</text>
<text x="117.3" y="176.2">1</text>
<text x="133" y="176.2">__</text>
<text x="12.9" y="185.1">Total Additional Calculated Weight = 172Kg</text>
<text x="11.3" y="191.4">GENERAL NOTES:</text>
<text x="11.3" y="198.9">1.</text>
<text x="16.5" y="198.9">ALL STEELWORK TO BE PROTOTYPE CHECK ERECTED PRIOR TO MASS PRODUCTION.</text>
<text x="11.3" y="206.4">2. ALL DIMENSIONS ARE IN MILLIMETRES.</text>
<text x="11.3" y="213.8">3. MATERIAL LIST INDICATES ADDITIONAL ITEMS REQUIRED WHEN &quot;VERY POOR&quot; SOIL</text>
<text x="13.4" y="217.6">CONDITIONS ARE ENCOUNTERED. THESE FOUNDATIONS CAN ONLY BE</text>
<text x="13.4" y="221.3">INSTALLED IN LEVEL GROUND.</text>
<text x="13.4" y="232.6">LSTC/STD/GNA/500:</text>
<text x="13.5" y="228.8">TO BE READ IN CONJUNCTION WITH:</text>
<text x="53.9" y="232.6">H-POLE INTERMEDIATE STRUCTURE</text>
<text x="13.5" y="236.3">LSTC/STD/GNA/501:</text>
<text x="55.3" y="236.3">MATERIAL LIST</text>
<text x="13.4" y="240.1">LSTC/STD/GNA/555:</text>
<text x="53.5" y="240.1">BOLT LENGTH DETERMINATION</text>
<text x="11.3" y="247.6">4.</text>
<text x="13.4" y="251.3">FOR FOUNDATION DESIGN CRITERIA.</text>
<text x="16.1" y="247.6">IMPORTANT:</text>
<text x="40.8" y="247.6">REFER TO LSTC/STD/GNA/779 SHEETS 1 TO 4</text>
<text x="13.4" y="258.8">SHT 1</text>
<text x="13.5" y="262.6">SHT 2 : FOUNDATION DETAILS / STRUCTURE TYPES.</text>
<text x="26.4" y="258.8">: SOIL CLASSIFICATIONS &amp; POLE EMBEDMENT DETAILS.</text>
<text x="13.6" y="266.3">SHT 3 : FACTORS OF SAFETY.</text>
<text x="13.5" y="270.1">SHT 4 : OUTLINE DESIGN FOR &quot;VERY POOR&quot; SOIL FOUNDATIONS.</text>
</g>
<g font-size="2.2">
<text x="20.9" y="278.8">PowerSystems</text>
<text x="64.9" y="281.1">ADDITIONAL MATERIAL -</text>
<text x="65.6" y="284.6">’H’ POLE INTERMEDIATE</text>
<text x="22.9" y="290.2">OHL-03-132</text>
<text x="59.2" y="288.1">VERY POOR SOIL CONDITIONS</text>
<text x="114.7" y="292.6">LSTC/STD/GNA/790</text>
<text x="155" y="292.6">3</text>
</g>
<g font-size="2.1">
<text x="149.3" y="125.9">Foundation Block &quot;B&quot; in addition</text>
<text x="149.3" y="129.3">to LSTC/STD/GNA/500</text>
<text x="149.3" y="135.6">Foundation Block &quot;C&quot; in addition</text>
<text x="149.3" y="139">to LSTC/STD/GNA/500</text>
<text x="149.3" y="145.3">Curved Washers in addition to</text>
<text x="149.3" y="148.7">LSTC/STD/GNA/500</text>
<text x="149.3" y="155.1">Flat Washers in addition to</text>
<text x="149.3" y="158.4">LSTC/STD/GNA/500</text>
<text x="41.6" y="164.8">Length To Suit</text>
<text x="149.3" y="164.8">M20 Bolts to attach additional</text>
<text x="41.6" y="168.2">Pole Diameter</text>
<text x="149.3" y="168.2">Foundation Blocks &quot;B &amp; C&quot;</text>
<text x="149.3" y="174.5">Place in Bottom of Excavation</text>
<text x="149.3" y="177.9">prior to Granular Backfill</text>
</g>
<g font-size="1.7">
<text x="122.1" y="275">NTS</text>
<text x="149.3" y="275.8">A4</text>
<text x="118.7" y="280.9">11/05/05</text>
<text x="149" y="281">GS</text>
<text x="122" y="285.8">R.F.</text>
<text x="149" y="285.7">PP</text>
</g>
<g font-size="1.3">
<text x="161.9" y="10.5">3</text>
<text x="167.6" y="10.5">24/07/07</text>
<text x="177.6" y="6.2">FOR ISSUE</text>
<text x="183" y="10.4">JR</text>
<text x="190.6" y="10.5">GS</text>
<text x="198.4" y="10.5">PP</text>
</g>
<text font-size="1.2" x="160.5" y="277.9">LS TRANSMISSION CONSULTANCY LIMITED</text>
<g font-size="1.1">
<text x="7.8" y="274.6">CLIENT</text>
<text x="59.4" y="274.6">TITLE</text>
<text x="111" y="274.2">SCALE</text>
<text x="135.4" y="274.1">ORIGINAL SIZE</text>
<text x="111.2" y="279.1">DATE</text>
<text x="135.5" y="279">CHECKED</text>
<text x="7.7" y="285.5">SPECIFICATION</text>
<text x="111" y="283.9">DRAWN</text>
<text x="135.3" y="283.9">APPROVED</text>
<text x="111.3" y="288.8">DRAWING NUMBER</text>
<text x="152.8" y="288.8">REV</text>
</g>
<g font-size="1">
<text x="160.7" y="3.9">DESCRIPTION</text>
<text x="160.3" y="8.6">REV</text>
<text x="165.6" y="8.6">DATE</text>
<text x="179.4" y="8.8">BY</text>
<text x="188.1" y="8.7">CHKD</text>
<text x="195.9" y="8.7">APPD</text>
<text x="186.5" y="279.8">Yorkshire House</text>
<text x="185.6" y="284.8">Little Driffield</text>
<text x="187.5" y="287.3">East Yorkshire</text>
<text x="192.6" y="282.3">York Road</text>
<text x="189.7" y="292.3">01377 253617</text>
<text x="193.6" y="289.8">YO25 5XA</text>
</g>
<text font-size=".8" x="111.7" y="276.9">(UNLESS OTHERWISE STATED)</text>
</svg>
